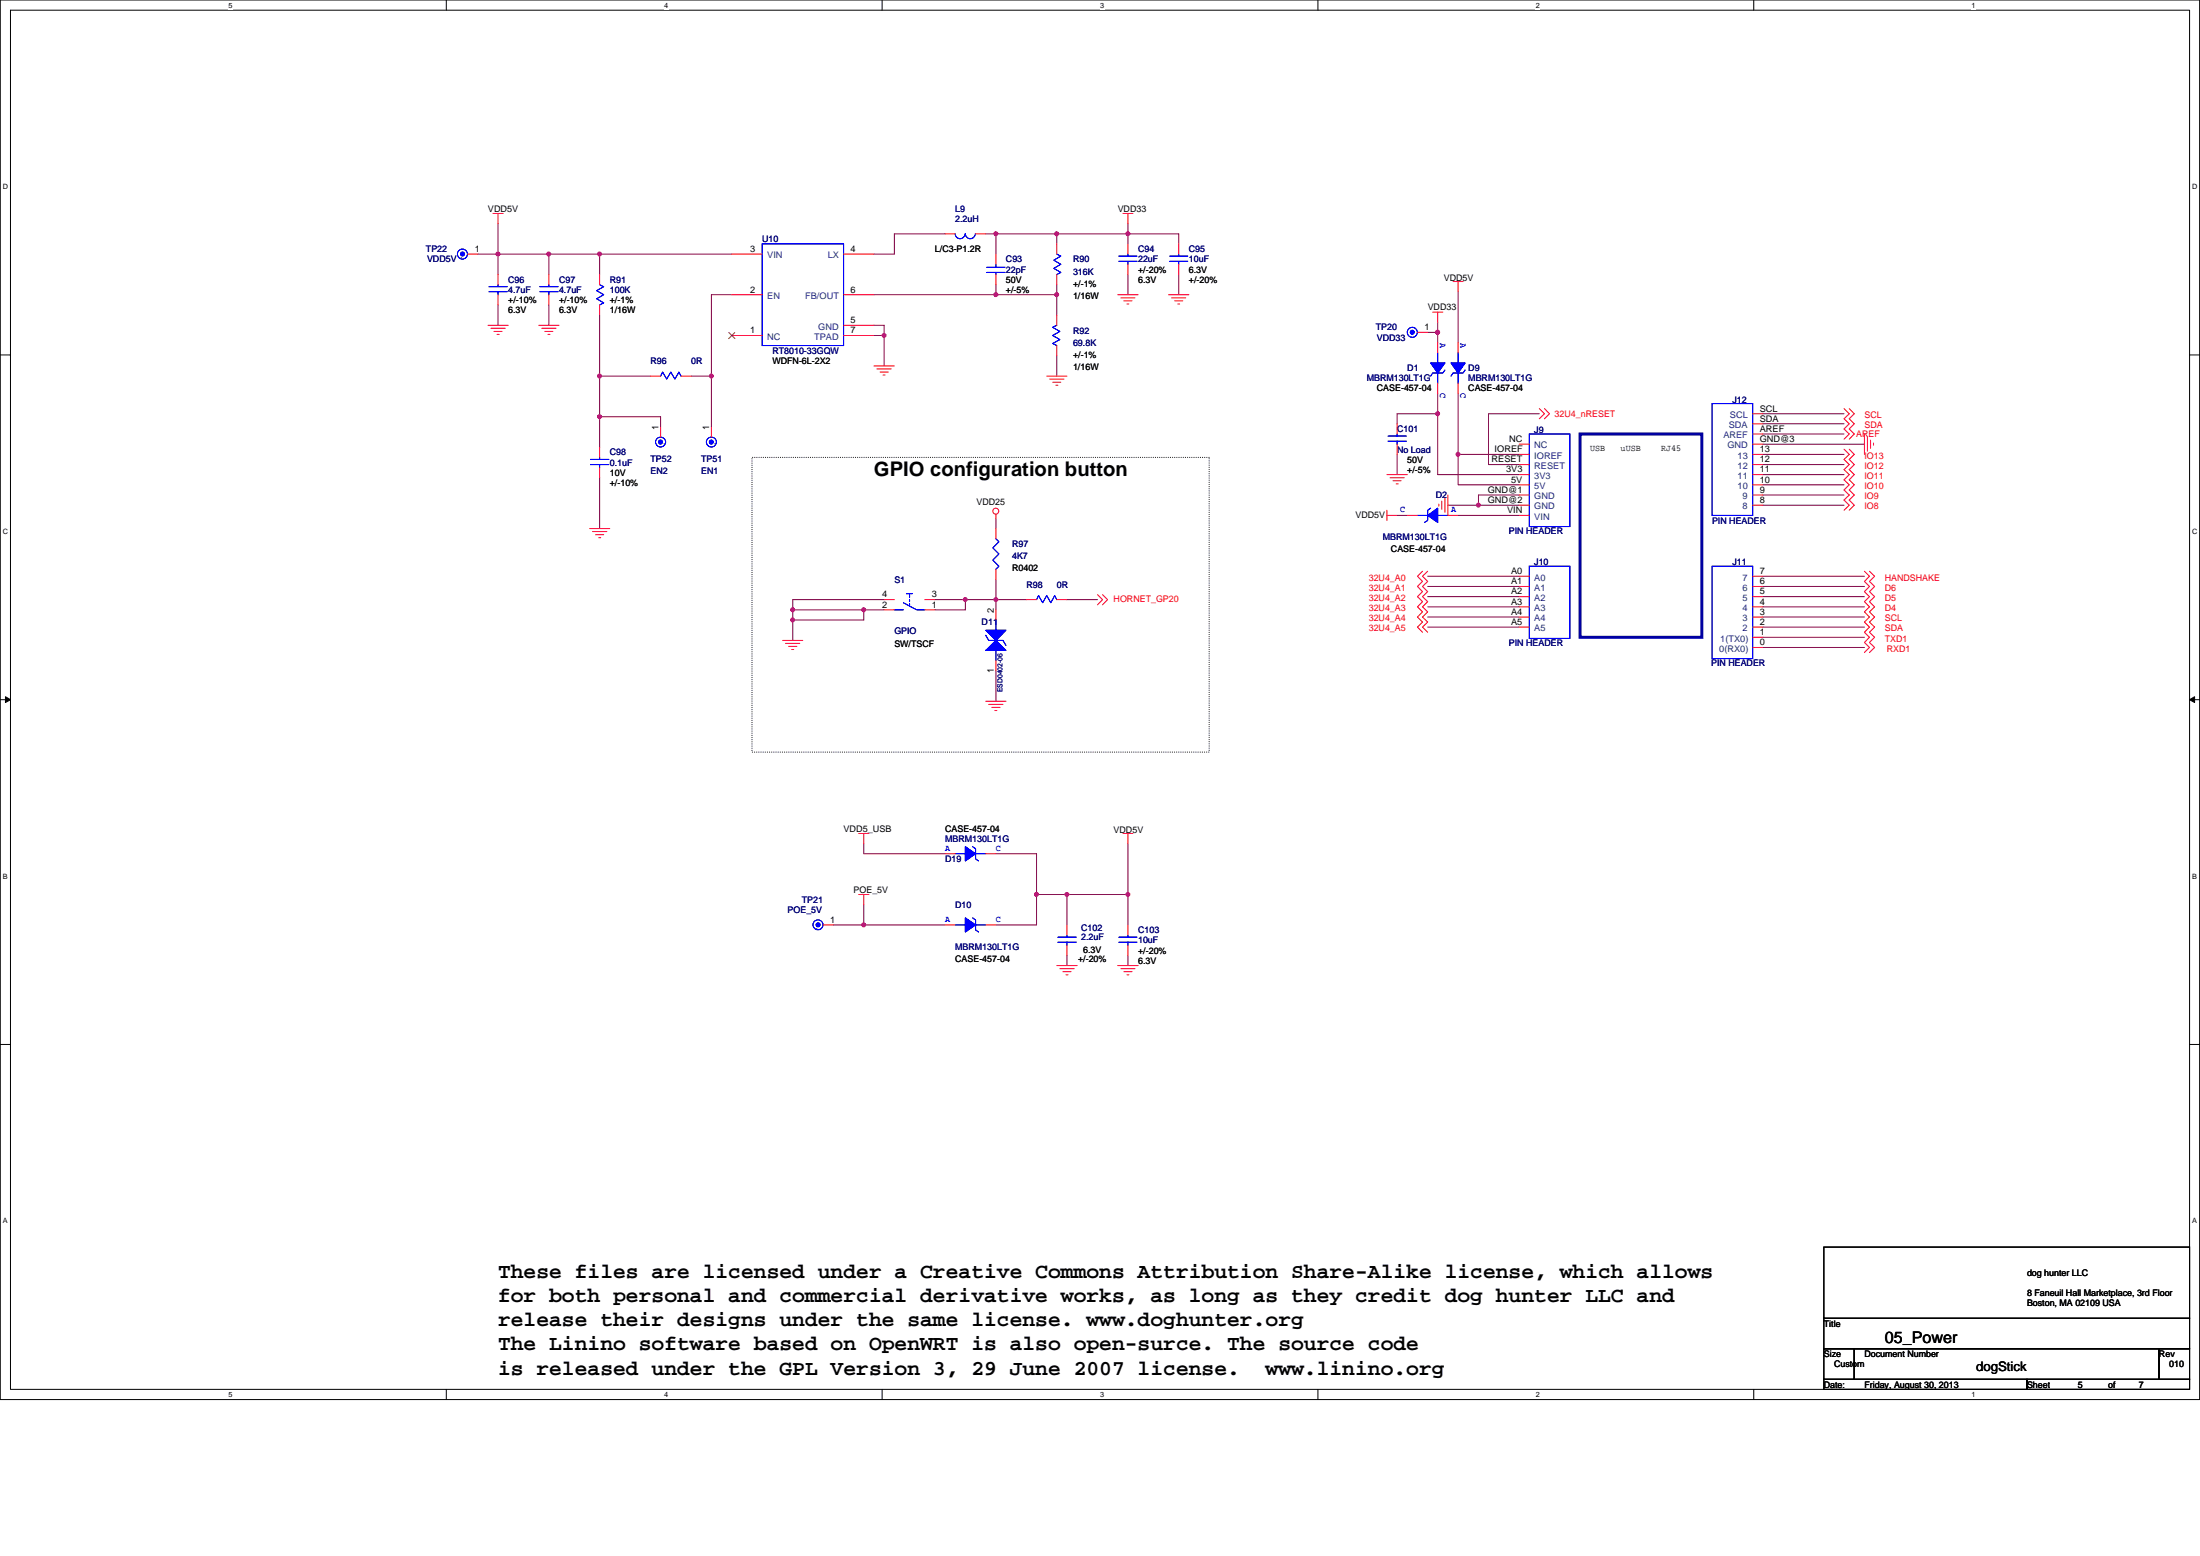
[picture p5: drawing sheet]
<svg xmlns="http://www.w3.org/2000/svg" width="297mm" height="210mm" viewBox="0 0 297 210" stroke-linecap="round" stroke-linejoin="round" font-family="sans-serif">
<path d="M0 0h297v188.9h-297zM1.4 1.4h294.2v186.1h-294.2z" fill="none" stroke="#000" stroke-width=".14"/>
<g fill="#fff">
<path d="M30.8 .1h.6v1.1h-.6z"/>
<path d="M30.8 187.6h.6v1.1h-.6z"/>
</g>
<path d="M60.3 0v1.4M60.3 187.5v1.4" fill="none" stroke="#000" stroke-width=".14"/>
<g fill="#fff">
<path d="M89.7 .1h.5v1.1h-.5z"/>
<path d="M89.7 187.6h.5v1.1h-.5z"/>
</g>
<path d="M119.1 0v1.4M119.1 187.5v1.4" fill="none" stroke="#000" stroke-width=".14"/>
<g fill="#fff">
<path d="M148.5 .1h.6v1.1h-.6z"/>
<path d="M148.5 187.6h.6v1.1h-.6z"/>
</g>
<path d="M177.9 0v1.4M177.9 187.5v1.4" fill="none" stroke="#000" stroke-width=".14"/>
<g fill="#fff">
<path d="M207.4 .1h.5v1.1h-.5z"/>
<path d="M207.4 187.6h.5v1.1h-.5z"/>
</g>
<path d="M236.8 0v1.4M236.8 187.5v1.4" fill="none" stroke="#000" stroke-width=".14"/>
<g fill="#fff">
<path d="M266.2 .1h.6v1.1h-.6z"/>
<path d="M266.2 187.6h.6v1.1h-.6z"/>
<path d="M.4 24.6h.7v1.1h-.7z"/>
<path d="M296 24.6h.7v1.1h-.7z"/>
<path d="M.4 71.2h.7v1.1h-.7z"/>
<path d="M296 71.2h.7v1.1h-.7z"/>
</g>
<path d="M0 47.9h1.4M295.6 47.9h1.4" fill="none" stroke="#000" stroke-width=".14"/>
<g fill="#fff">
<path d="M.4 117.7h.7v1.1h-.7z"/>
<path d="M296 117.7h.6v1.1h-.6z"/>
</g>
<path d="M0 94.4h1.4M295.6 94.4h1.4" fill="none" stroke="#000" stroke-width=".14"/>
<path d="M.7 94l.7 .4-.7 .4zM295.6 94.4l.7-.4v.8z" fill="#000" stroke="#000" stroke-width=".14"/>
<g fill="#fff">
<path d="M.4 164.2h.7v1.1h-.7z"/>
<path d="M296 164.2h.6v1.1h-.6z"/>
</g>
<path d="M0 140.9h1.4M295.6 140.9h1.4M246.2 168.3h49.4v9.6h-49.4zM246.2 177.9h49.4v4.1h-49.4zM246.2 182h4.2v4.1h-4.2zM246.2 186.1h27.5v1.4h-27.5zM250.4 182h41.1v4.1h-41.1zM273.7 186.1h21.9v1.4h-21.9zM291.5 182h4.1v4.1h-4.1z" fill="none" stroke="#000" stroke-width=".14"/>
<path d="M101.5 61.7h61.8v39.8h-61.8z" fill="none" stroke="#000" stroke-width=".14" stroke-dasharray="0 .3"/>
<path d="M213.3 58.6h16.5v27.4h-16.5z" fill="none" stroke="#0000a0" stroke-width=".4"/>
<g fill="none" stroke="#800040" stroke-width=".14">
<path d="M64.5 34.3h2.7M67.2 34.3v2.7M67.2 30.2v4.1M67.2 34.3h6.9M74.1 34.3v2.7M74.1 34.3h6.9M81 34.3h17.8M81 34.3v2.7M98.8 39.8h-2.7v11M118 39.8h16.5M127.6 31.6h-6.8v2.7h-2.8M133.1 31.6h1.4"/>
<path d="M134.5 31.6h8.2M134.5 39.8h8.2M134.5 31.6v2.7M134.5 38.4v1.4M142.7 39.8v2.7M142.7 31.6v1.3M142.7 38.4v1.4M142.7 31.6h9.6M152.3 30.2v1.4M152.3 37v2.8M152.3 31.6v1.3M152.3 31.6h6.8v1.3"/>
<path d="M159.1 37v2.8M196.9 39.4v6.8M67.2 41.1v2.8M74.1 41.1v2.8M81 56.2h8.2v1.4M81 56.2v4.1M81 50.8v5.4M81 42.5v8.3h6.8M93.3 50.8h2.8M96.1 50.8v6.8M118 43.9h1.4v1.4M118 45.3h1.4"/>
<path d="M119.4 45.3v4.1M142.7 48v2.8M192.8 44.9h1.3M194.1 43.5v1.4M194.1 44.9v1.3M194.1 55.8h-5.5v1.4M194.1 53.1v2.7M194.1 55.8v8.3h11M196.9 53.1v8.2M207.8 55.8h-6.8v6.9h4.1M238 57.2h11M238 55.8h11"/>
<path d="M238 58.6h11M238 59.9h13.7M81 64.5v6.8M134.5 70v1.3M134.5 78.2v2.7M188.6 61.3v2.8M188.6 69.6h1.4M192.8 79.1h12.3M192.8 77.8h12.3M195.5 68.2h4.1M196.9 61.3v4.1h8.2M196.9 61.3h8.2"/>
<path d="M196.9 69.6h8.2M199.6 68.2h5.5M205.1 66.8h-5.5v1.4M238 79.1h13.7M238 77.8h13.7M238 61.3h11M238 62.7h11M238 64.1h11M238 65.4h11M238 68.2h11M238 66.8h11M107 83.7v2.7"/>
<path d="M107 82.3h9.6v1.4h-9.6zM116.6 82.3h2.8M119.4 80.9h-12.4v1.4M126.2 80.9h4.1M130.3 80.9v1.4h-4.1M130.3 80.9h4.2M134.5 80.9v1.4M134.5 80.9h4.1M134.5 90.5v4.1M144.1 80.9h4.1M192.8 84.6h12.3M192.8 83.3h12.3"/>
<path d="M192.8 81.9h12.3M192.8 80.5h12.3M238 83.3h13.7M238 81.9h13.7M238 80.5h13.7M238 84.6h13.7M238 86h13.7M238 87.4h13.7M116.6 113.9v1.3h11M134.5 115.2h5.5v5.5M152.3 113.9v6.8M112.5 124.8h4.1"/>
<path d="M116.6 124.8h11M116.6 122.1v2.7M140 120.7v4.1h-5.5M140 120.7h4.1M144.1 128.9v1.4M144.1 120.7h8.2M144.1 120.7v4.1M152.3 128.9v1.4M152.3 120.7v4.1"/>
</g>
<g fill="#f0f" stroke="#f0f" stroke-width=".14">
<circle cx="142.7" cy="31.5" r=".27"/>
<circle cx="80.9" cy="34.3" r=".27"/>
<circle cx="80.9" cy="56.2" r=".27"/>
<circle cx="80.9" cy="50.7" r=".27"/>
<circle cx="152.3" cy="31.5" r=".27"/>
<circle cx="119.4" cy="45.3" r=".27"/>
<circle cx="74.1" cy="34.3" r=".27"/>
<circle cx="134.5" cy="31.5" r=".27"/>
<circle cx="142.7" cy="39.8" r=".27"/>
<circle cx="134.5" cy="39.8" r=".27"/>
<circle cx="67.2" cy="34.3" r=".27"/>
<circle cx="194.1" cy="44.8" r=".27"/>
<circle cx="194.1" cy="55.8" r=".27"/>
<circle cx="199.6" cy="68.2" r=".27"/>
<circle cx="196.9" cy="61.3" r=".27"/>
<circle cx="116.6" cy="124.8" r=".27"/>
<circle cx="139.9" cy="120.7" r=".27"/>
<circle cx="144" cy="120.7" r=".27"/>
<circle cx="152.3" cy="120.7" r=".27"/>
<circle cx="96" cy="50.7" r=".27"/>
<circle cx="107" cy="83.7" r=".27"/>
<circle cx="107" cy="82.3" r=".27"/>
<circle cx="134.5" cy="80.9" r=".27"/>
<circle cx="116.6" cy="82.3" r=".27"/>
<circle cx="130.3" cy="80.9" r=".27"/>
</g>
<g fill="none" stroke="#f00" stroke-width=".14">
<path d="M63.1 34.3h1.4M66.6 28.8h1.3M67.2 37v1.4M67.2 39.8v1.3M67.2 28.8v1.4M74.1 37v1.4M74.1 39.8v1.3M81 37v1.4M98.8 39.8h4.1M98.8 34.3h4.1M113.9 39.8h4.1M113.9 34.3h4.1"/>
<path d="M127.6 31.6h1.4M131.7 31.6h1.4M134.5 37v1.4M134.5 34.3v1.4M142.7 32.9v1.4M142.7 37v1.4M150.9 39.8h2.8M151.6 28.8h1.4M152.3 28.8v1.4M152.3 32.9v1.4M152.3 35.7v1.3M157.8 39.8h2.7"/>
<path d="M159.1 32.9v1.4M159.1 35.7v1.3M196.2 38h1.3M196.9 38v1.4M65.9 43.9h2.7M66.3 44.3h1.9M66.7 44.7h1.1M67.1 45.1h.3M72.7 43.9h2.8M73.1 44.3h2M73.6 44.7h1.1M74 45.1h.2"/>
<path d="M81 41.1v1.4M87.8 50.8h1.4M89.2 57.6v1.4M91.9 50.8h1.4M96.1 57.6v1.4M98.8 45.3h4.1M113.9 43.9h4.1M113.9 45.3h4.1M118 49.4h2.8M118.4 49.8h1.9M118.8 50.2h1.1M119.2 50.6h.3"/>
<path d="M141.3 50.8h2.8M141.7 51.2h2M142.1 51.6h1.1M142.6 52h.2M142.7 46.6v1.4M142.7 42.5v1.4M151.3 40.2h1.9M151.7 40.6h1.1M152.2 41h.2M158.2 40.2h1.9M158.6 40.6h1.1M159 41h.3"/>
<path d="M188.6 57.2v1.4M188.6 59.9v1.4M191.4 44.9h1.4M193.4 42.1h1.4M194.1 42.1v1.4M194.1 51.7v1.4M194.1 46.2v1.4M196.9 51.7v1.4M196.9 46.2v1.4M205.1 59.9h1.4M207.8 55.1l.7 .7-.7 .7M208.5 55.1l.7 .7-.7 .7"/>
<path d="M236.6 57.2h1.4M236.6 58.6h1.4M236.6 59.9h1.4M236.6 55.8h1.4M249 55.1l.7 .7-.7 .7 .7 .7-.7 .7 .7 .7-.7 .7M249.7 55.1l.7 .7-.7 .7 .7 .7-.7 .7 .7 .7-.7 .7M251.7 58.6v2.7M252.1 59v1.9M252.6 59.4v1.1M253 59.8v.3M79.6 71.3h2.7M80 71.7h1.9"/>
<path d="M80.4 72.2h1.1M80.8 72.6h.3M81 60.3v1.4M81 63.1v1.4M134.5 69.4v.6M134.5 71.3v1.4M134.5 76.8v1.4M187.3 64.1h2.7M187.3 69.6h1.3M187.3 68.9v1.3M187.7 64.5h1.9M188.1 64.9h1.1"/>
<path d="M188.5 65.3h.3M190 69.6h1.4M192.1 77.1l-.7 .7 .7 .7-.7 .6 .7 .7-.7 .7 .7 .7-.7 .7 .7 .7-.7 .7 .7 .6-.7 .7 .7 .7M192.8 77.1l-.7 .7 .7 .7-.7 .6 .7 .7-.7 .7 .7 .7-.7 .7 .7 .7-.7 .7 .7 .6-.7 .7 .7 .7M194.3 68v.3M194.7 67.6v1.1M195.1 67.2v1.9M195.5 66.8v2.8h1.4M205.1 61.3h1.4M205.1 62.7h1.4M205.1 64.1h1.4M205.1 65.4h1.4"/>
<path d="M205.1 66.8h1.4M205.1 68.2h1.4M205.1 69.6h1.4M205.1 77.8h1.4M205.1 79.1h1.4M236.6 62.7h1.4M236.6 64.1h1.4M236.6 65.4h1.4M236.6 66.8h1.4M236.6 68.2h1.4M236.6 61.3h1.4M236.6 77.8h1.4"/>
<path d="M236.6 79.1h1.4M249 60.6l.7 .7-.7 .7 .7 .7-.7 .7 .7 .7-.7 .6 .7 .7-.7 .7 .7 .7-.7 .7 .7 .7-.7 .7M249.7 60.6l.7 .7-.7 .7 .7 .7-.7 .7 .7 .7-.7 .6 .7 .7-.7 .7 .7 .7-.7 .7 .7 .7-.7 .7M251.7 77.1l.7 .7-.7 .7 .7 .6-.7 .7 .7 .7-.7 .7 .7 .7-.7 .7 .7 .7-.7 .6 .7 .7-.7 .7 .7 .7-.7 .7 .7 .7-.7 .7M252.4 77.1l.7 .7-.7 .7 .7 .6-.7 .7 .7 .7-.7 .7 .7 .7-.7 .7 .7 .7-.7 .6 .7 .7-.7 .7 .7 .7-.7 .7 .7 .7-.7 .7M105.7 86.4h2.7M106.1 86.8h1.9M106.5 87.2h1.1M106.9 87.7h.3M119.4 82.3h1.4M119.4 80.9h1.4M124.9 82.3h1.3"/>
<path d="M124.9 80.9h1.3M133.1 94.6h2.7M133.5 95.1h1.9M133.9 95.5h1.1M134.3 95.9h.3M134.5 89.2v1.3M134.5 82.3v1.4M138.6 80.9h1.4M142.7 80.9h1.4M148.2 80.2l.7 .7-.7 .7M148.9 80.2l.6 .7-.6 .7M205.1 80.5h1.4"/>
<path d="M205.1 81.9h1.4M205.1 83.3h1.4M205.1 84.6h1.4M236.6 80.5h1.4M236.6 81.9h1.4M236.6 83.3h1.4M236.6 84.6h1.4M236.6 86h1.4M236.6 87.4h1.4M115.9 112.5h1.4M116.6 112.5v1.4M127.6 115.2h1.4"/>
<path d="M133.1 115.2h1.4M151.6 112.5h1.4M152.3 112.5v1.4M111.1 124.8h1.4M115.9 120.7h1.4M116.6 120.7v1.4M127.6 124.8h1.4M133.1 124.8h1.4M142.7 130.3h2.7M143.1 130.7h1.9M143.5 131.1h1.1M143.9 131.6h.3"/>
<path d="M144.1 124.8v1.4M144.1 127.6v1.3M150.9 130.3h2.8M151.3 130.7h1.9M151.7 131.1h1.1M152.2 131.6h.2M152.3 124.8v1.4M152.3 127.6v1.3"/>
<circle cx="134.4" cy="69" r=".4"/>
</g>
<g fill="none" stroke="#00f" stroke-width=".14">
<path d="M66 39.4h2.5M66 38.7h2.5M67.2 38.4v.3M67.2 39.4v.4M72.9 39.4h2.5M72.9 38.7h2.5M74.1 38.4v.3M74.1 39.4v.4M81 38.4l.5 .3-.9 .5 .9 .6-.9 .5 .9 .6-.5 .2M102.9 32.9h11v13.7h-11zM129 31.5a.68 .68 0 0 0 .6 .7 .68 .68 0 0 0 .7-.7 .69 .69 0 0 0 .7 .7 .69 .69 0 0 0 .7-.7M133.2 36.1h2.5"/>
<path d="M133.2 36.8h2.5M134.5 36.8v.2M134.5 35.7v.4M142.7 34.3l.5 .3-.9 .5 .9 .6-.9 .5 .9 .6-.5 .2M151.1 35.3h2.4M151.1 34.6h2.4M152.3 34.3v.3M152.3 35.3v.4M157.9 35.3h2.5M157.9 34.6h2.5M159.1 34.3v.3M159.1 35.3v.4"/>
<path d="M89.2 50.8l.3-.6 .5 1 .6-1 .5 1 .6-1 .2 .6M142.7 43.9l-.6 .3 1 .5-1 .6 1 .5-1 .6 .6 .2M187.4 59.5h2.5M187.4 58.8h2.5M188.6 58.6v.2M188.6 59.5v.4M194.1 47.6v1.4M194.1 50.3v1.4M195.1 49.9l-.3 .4h-1.4l-.2 .5M196.9 47.6v1.4M196.9 50.3v1.4M197.8 49.9l-.3 .4h-1.3l-.3 .5"/>
<path d="M206.5 58.6h5.5v12.5h-5.5zM231.2 54.5h5.4v15.1h-5.4zM79.7 62.7h2.5M79.7 62h2.5M81 61.7v.3M81 62.7v.4M134.5 72.7l.4 .4-.9 .8 .9 .9-.9 .8 .9 .8-.4 .4M191.4 69.6h1.4M193.2 68.6l-.4 .3v1.3l-.5 .3M194.1 69.6h1.4M206.5 76.4h5.5v9.7h-5.5zM231.2 76.4h5.4v12.5h-5.4z"/>
<path d="M120.8 82.3h1.2M122 81.3l1.8 1h1.1M122.4 80.1h.8M122.8 81.5v.2M122.8 80.9v.3M122.8 80.1v.5M133.1 85.7l.4 .7h1.9l.4 .7M134.5 87.8v1.4M134.5 83.7v1.3M140 80.9l.2-.5 .6 .9 .5-.9 .6 .9 .5-.9 .3 .5M129 115.2h1.3M131.3 114.3l.4 .2v1.4l.4 .3"/>
<path d="M131.7 115.2h1.4M129 124.8h1.3M131.3 123.9l.4 .2v1.4l.4 .3M131.7 124.8h1.4M142.8 127.1h2.5M142.8 126.5h2.5M144.1 126.2v.3M144.1 127.1v.5M151.1 127.1h2.4M151.1 126.5h2.4M152.3 126.2v.3M152.3 127.1v.5"/>
<circle cx="62.4" cy="34.3" r=".68"/>
<circle cx="89.2" cy="59.7" r=".67"/>
<circle cx="96.1" cy="59.7" r=".67"/>
<circle cx="190.7" cy="44.8" r=".68"/>
<circle cx="110.4" cy="124.8" r=".67"/>
</g>
<path d="M98.4 44.9l.8 .8M99.2 44.9l-.8 .8" fill="none" stroke="#804000" stroke-width=".14"/>
<g fill="#00f" stroke="#00f" stroke-width=".14">
<path d="M193.2 49h1.9l-1 1.3z" fill-rule="evenodd"/>
<path d="M193.2 49h1.9l-1 1.3z" fill-rule="evenodd"/>
<path d="M192.8 69.6l1.3-1v1.9z" fill-rule="evenodd"/>
<path d="M192.8 69.6l1.3-1v1.9z" fill-rule="evenodd"/>
<path d="M195.9 49h1.9l-.9 1.3z" fill-rule="evenodd"/>
<path d="M195.9 49h1.9l-.9 1.3z" fill-rule="evenodd"/>
<path d="M130.3 114.3l1.4 .9-1.4 1z" fill-rule="evenodd"/>
<path d="M130.3 114.3l1.4 .9-1.4 1z" fill-rule="evenodd"/>
<path d="M133.1 87.8l1.4-1.4 1.3 1.4z" fill-rule="evenodd"/>
<path d="M133.1 85h2.7l-1.3 1.4z" fill-rule="evenodd"/>
<path d="M133.1 87.8l1.4-1.4 1.3 1.4z" fill-rule="evenodd"/>
<path d="M133.1 85h2.7l-1.3 1.4z" fill-rule="evenodd"/>
<path d="M130.3 123.9l1.4 .9-1.4 1z" fill-rule="evenodd"/>
<path d="M130.3 123.9l1.4 .9-1.4 1z" fill-rule="evenodd"/>
<circle cx="89.2" cy="59.7" r=".27"/>
<circle cx="110.5" cy="124.8" r=".27"/>
<circle cx="62.4" cy="34.3" r=".27"/>
<circle cx="96" cy="59.7" r=".27"/>
<circle cx="190.7" cy="44.8" r=".27"/>
</g>
<g font-size="2.9">
<text x="67.2" y="172.5">These files are licensed under a Creative Commons Attribution Share-Alike license, which allows</text>
<text x="67.2" y="175.7">for both personal and commercial derivative works, as long as they credit dog hunter LLC and</text>
<text x="67.2" y="179">release their designs under the same license. www.doghunter.org</text>
<text x="67.2" y="182.2">The Linino software based on OpenWRT is also open-surce. The source code</text>
<text x="67.2" y="185.5">is released under the GPL Version 3, 29 June 2007 license.</text>
<text x="170.9" y="185.5">www.linino.org</text>
</g>
<text font-size="2.7" x="118" y="64.3">GPIO configuration button</text>
<text font-size="2.2" x="254.5" y="181.2">05_Power</text>
<text font-size="1.8" x="266.8" y="185">dogStick</text>
<g font-size="1.2">
<text x="65.9" y="28.6">VDD5V</text>
<text x="150.9" y="28.6">VDD33</text>
<text x="64.1" y="34">1</text>
<text x="101.3" y="34">3</text>
<text x="114.8" y="34">4</text>
<text x="126.2" y="34">L/C3-P1.2R</text>
<text x="68.6" y="40.9">+/-10%</text>
<text x="75.5" y="40.9">+/-10%</text>
<text x="82.3" y="40.9">+/-1%</text>
<text x="101.3" y="39.5">2</text>
<text x="114.8" y="39.5">6</text>
<text x="135.8" y="38.2">50V</text>
<text x="135.8" y="39.5">+/-5%</text>
<text x="144.9" y="38.7">+/-1%</text>
<text x="144.9" y="40.3">1/16W</text>
<text x="153.7" y="36.8">+/-20%</text>
<text x="153.7" y="38.2">6.3V</text>
<text x="160.5" y="36.8">6.3V</text>
<text x="160.5" y="38.2">+/-20%</text>
<text x="192.8" y="41.9">VDD33</text>
<text x="194.9" y="37.9">VDD5V</text>
<text x="68.6" y="42.3">6.3V</text>
<text x="75.5" y="42.3">6.3V</text>
<text x="82.3" y="42.3">1/16W</text>
<text x="101.3" y="45">1</text>
<text x="114.8" y="43.6">5</text>
<text x="114.8" y="45">7</text>
<text x="192.3" y="44.6">1</text>
<text x="104.3" y="49.1">WDFN-6L-2X2</text>
<text x="144.9" y="48.3">+/-1%</text>
<text x="144.9" y="50">1/16W</text>
<text x="185.9" y="52.8">CASE-457-04</text>
<text x="198.2" y="52.8">CASE-457-04</text>
<text x="88.9" y="58" transform="rotate(-90 88.9 58)">1</text>
<text x="95.8" y="58" transform="rotate(-90 95.8 58)">1</text>
<text x="203.7" y="59.6">NC</text>
<text x="237.6" y="56.9">SDA</text>
<text x="237.6" y="59.6">GND@3</text>
<text x="237.6" y="55.5">SCL</text>
<text x="237.6" y="58.3">AREF</text>
<text x="82.3" y="64.2">10V</text>
<text x="82.3" y="65.6">+/-10%</text>
<text x="190" y="62.4">50V</text>
<text x="190" y="63.8">+/-5%</text>
<text x="201.4" y="62.4">RESET</text>
<text x="201.8" y="61">IOREF</text>
<text x="203.3" y="63.8">3V3</text>
<text x="204" y="65.1">5V</text>
<text x="214.7" y="60.9">USB</text>
<text x="218.8" y="60.9">uUSB</text>
<text x="224.3" y="60.9">RJ45</text>
<text x="237.6" y="62.4">12</text>
<text x="237.6" y="63.8">11</text>
<text x="237.6" y="65.1">10</text>
<text x="237.6" y="61">13</text>
<text x="131.8" y="68.2">VDD25</text>
<text x="183" y="69.8">VDD5V</text>
<text x="200.9" y="66.5">GND@1</text>
<text x="200.9" y="67.9">GND@2</text>
<text x="203.5" y="69.3">VIN</text>
<text x="237.6" y="66.5">9</text>
<text x="237.6" y="67.9">8</text>
<text x="136.6" y="77.1">R0402</text>
<text x="187.8" y="74.5">CASE-457-04</text>
<text x="204" y="77.5">A0</text>
<text x="237.6" y="77.5">7</text>
<text x="119.1" y="82">2</text>
<text x="119.1" y="80.6">4</text>
<text x="125.8" y="82">1</text>
<text x="125.8" y="80.6">3</text>
<text x="134.2" y="82.7" transform="rotate(-90 134.2 82.7)">2</text>
<text x="204" y="78.8">A1</text>
<text x="204" y="80.2">A2</text>
<text x="204" y="81.6">A3</text>
<text x="204" y="83">A4</text>
<text x="237.6" y="78.8">6</text>
<text x="237.6" y="80.2">5</text>
<text x="237.6" y="81.6">4</text>
<text x="237.6" y="83">3</text>
<text x="120.8" y="87.3">SW/TSCF</text>
<text x="204" y="84.3">A5</text>
<text x="237.6" y="84.3">2</text>
<text x="237.6" y="85.7">1</text>
<text x="237.6" y="87.1">0</text>
<text x="134.2" y="90.8" transform="rotate(-90 134.2 90.8)">1</text>
<text x="113.9" y="112.2">VDD5_USB</text>
<text x="127.6" y="112.2">CASE-457-04</text>
<text x="150.4" y="112.4">VDD5V</text>
<text x="112.1" y="124.5">1</text>
<text x="115.2" y="120.5">POE_5V</text>
<text x="129" y="129.8">CASE-457-04</text>
<text x="145.6" y="129.8">+/-20%</text>
<text x="146.3" y="128.5">6.3V</text>
<text x="153.7" y="130">6.3V</text>
<text x="153.7" y="128.7">+/-20%</text>
<text x="273.7" y="172.2">dog hunter LLC</text>
<text x="246.2" y="179">Title</text>
<text x="273.7" y="174.9">8 Faneuil Hall Marketplace, 3rd Floor</text>
<text x="273.7" y="176.3">Boston, MA 02109 USA</text>
<text x="246.2" y="183.1">Size</text>
<text x="247.6" y="184.5">Custom</text>
<text x="251.7" y="183.1">Document Number</text>
<text x="291.5" y="183.1">Rev</text>
<text x="292.9" y="184.5">010</text>
<text x="246.2" y="187.3">Date:</text>
<text x="251.7" y="187.3">Friday, August 30, 2013</text>
<text x="273.7" y="187.3">Sheet</text>
<text x="280.5" y="187.3">5</text>
<text x="284.6" y="187.3">of</text>
<text x="288.8" y="187.3">7</text>
</g>
<g font-size="1.2" fill="#000080">
<text x="129" y="28.6">L9</text>
<text x="129" y="29.9">2.2uH</text>
<text x="57.5" y="34">TP22</text>
<text x="57.7" y="35.4">VDD5V</text>
<text x="102.9" y="32.7">U10</text>
<text x="135.8" y="35.4">C93</text>
<text x="144.9" y="35.4">R90</text>
<text x="153.7" y="34">C94</text>
<text x="153.7" y="35.4">22uF</text>
<text x="160.5" y="34">C95</text>
<text x="160.5" y="35.4">10uF</text>
<text x="68.6" y="38.2">C96</text>
<text x="68.6" y="39.5">4.7uF</text>
<text x="75.5" y="38.2">C97</text>
<text x="75.5" y="39.5">4.7uF</text>
<text x="82.3" y="38.2">R91</text>
<text x="82.3" y="39.5">100K</text>
<text x="135.8" y="36.8">22pF</text>
<text x="144.9" y="37.1">316K</text>
<text x="104.3" y="47.8">RT8010-33GQW</text>
<text x="144.9" y="45">R92</text>
<text x="144.9" y="46.7">69.8K</text>
<text x="185.8" y="44.6">TP20</text>
<text x="185.9" y="46">VDD33</text>
<text x="87.8" y="49.1">R96</text>
<text x="93.3" y="49.1">0R</text>
<text x="184.5" y="51.5">MBRM130LT1G</text>
<text x="190" y="50.1">D1</text>
<text x="198.2" y="50.1">D9</text>
<text x="198.2" y="51.5">MBRM130LT1G</text>
<text x="188.6" y="58.3">C101</text>
<text x="207.2" y="58.5">J9</text>
<text x="233.9" y="54.3">J12</text>
<text x="82.3" y="61.5">C98</text>
<text x="82.3" y="62.8">0.1uF</text>
<text x="87.8" y="62.3">TP52</text>
<text x="87.8" y="63.9">EN2</text>
<text x="94.7" y="62.3">TP51</text>
<text x="94.7" y="63.9">EN1</text>
<text x="188.6" y="61.1">No Load</text>
<text x="193.8" y="67.2">D2</text>
<text x="231.2" y="70.7">PIN HEADER</text>
<text x="136.6" y="73.8">R97</text>
<text x="136.6" y="75.5">4K7</text>
<text x="186.7" y="72.9">MBRM130LT1G</text>
<text x="203.7" y="72">PIN HEADER</text>
<text x="207.2" y="76.3">J10</text>
<text x="233.9" y="76.3">J11</text>
<text x="120.8" y="78.6">S1</text>
<text x="138.6" y="79.3">R98</text>
<text x="142.7" y="79.3">0R</text>
<text x="120.8" y="85.6">GPIO</text>
<text x="132.5" y="84.4">D11</text>
<text x="203.7" y="87.1">PIN HEADER</text>
<text x="231" y="89.9">PIN HEADER</text>
<text x="127.6" y="113.6">MBRM130LT1G</text>
<text x="127.6" y="116.3">D19</text>
<text x="106.3" y="123.2">POE_5V</text>
<text x="108.3" y="121.8">TP21</text>
<text x="129" y="122.5">D10</text>
<text x="146" y="125.7">C102</text>
<text x="153.7" y="125.9">C103</text>
<text x="129" y="128.1">MBRM130LT1G</text>
<text x="146" y="126.9">2.2uF</text>
<text x="153.7" y="127.3">10uF</text>
</g>
<g font-size="1.2" fill="#004080">
<text x="62.1" y="34.9">.</text>
<text x="103.6" y="34.9">VIN</text>
<text x="111.8" y="34.9">LX</text>
<text x="103.6" y="40.3">EN</text>
<text x="108.7" y="40.3">FB/OUT</text>
<text x="103.6" y="45.8">NC</text>
<text x="109.9" y="45.8">TPAD</text>
<text x="110.5" y="44.5">GND</text>
<text x="190.4" y="45.4">.</text>
<text x="232.7" y="59.1">AREF</text>
<text x="233.4" y="57.8">SDA</text>
<text x="233.6" y="56.4">SCL</text>
<text x="89.8" y="60" transform="rotate(-90 89.8 60)">.</text>
<text x="96.6" y="60" transform="rotate(-90 96.6 60)">.</text>
<text x="207.2" y="60.5">NC</text>
<text x="207.2" y="61.9">IOREF</text>
<text x="207.2" y="63.3">RESET</text>
<text x="207.2" y="64.6">3V3</text>
<text x="207.2" y="66">5V</text>
<text x="233.2" y="60.5">GND</text>
<text x="234.6" y="63.3">12</text>
<text x="234.6" y="64.6">11</text>
<text x="234.6" y="66">10</text>
<text x="234.6" y="61.9">13</text>
<text x="207.2" y="67.4">GND</text>
<text x="207.2" y="68.7">GND</text>
<text x="207.2" y="70.1">VIN</text>
<text x="235.3" y="67.4">9</text>
<text x="235.3" y="68.7">8</text>
<text x="207.2" y="78.3">A0</text>
<text x="207.2" y="79.7">A1</text>
<text x="207.2" y="81.1">A2</text>
<text x="207.2" y="82.5">A3</text>
<text x="207.2" y="83.8">A4</text>
<text x="235.3" y="78.3">7</text>
<text x="235.3" y="79.7">6</text>
<text x="235.3" y="81.1">5</text>
<text x="235.3" y="82.5">4</text>
<text x="235.3" y="83.8">3</text>
<text x="207.2" y="85.2">A5</text>
<text x="232.1" y="87.9">0(RX0)</text>
<text x="232.3" y="86.6">1(TX0)</text>
<text x="235.3" y="85.2">2</text>
<text x="110.1" y="125.4">.</text>
</g>
<g font-size="1.2" fill="#00f">
<text x="194.4" y="46.2" transform="rotate(90 194.4 46.2)">A</text>
<text x="197.2" y="46.2" transform="rotate(90 197.2 46.2)">A</text>
<text x="194.4" y="53.1" transform="rotate(90 194.4 53.1)">C</text>
<text x="197.2" y="53.1" transform="rotate(90 197.2 53.1)">C</text>
<text x="189.1" y="69.2">C</text>
<text x="195.9" y="69.2">A</text>
<text x="127.6" y="114.8">A</text>
<text x="134.5" y="114.8">C</text>
<text x="127.6" y="124.4">A</text>
<text x="134.5" y="124.4">C</text>
</g>
<g font-size="1.2" fill="#f00">
<text x="209.9" y="56.3">32U4_nRESET</text>
<text x="250.6" y="59">AREF</text>
<text x="251.7" y="57.8">SDA</text>
<text x="251.7" y="56.4">SCL</text>
<text x="251.7" y="61.9">IO13</text>
<text x="251.7" y="64.6">IO11</text>
<text x="251.7" y="66">IO10</text>
<text x="251.7" y="63.3">IO12</text>
<text x="251.7" y="67.4">IO9</text>
<text x="251.7" y="68.7">IO8</text>
<text x="150.4" y="81.2">HORNET_GP20</text>
<text x="184.8" y="83.8">32U4_A4</text>
<text x="184.8" y="82.5">32U4_A3</text>
<text x="184.8" y="81.1">32U4_A2</text>
<text x="184.8" y="79.7">32U4_A1</text>
<text x="184.8" y="78.3">32U4_A0</text>
<text x="254.5" y="78.3">HANDSHAKE</text>
<text x="254.5" y="83.8">SCL</text>
<text x="254.5" y="82.5">D4</text>
<text x="254.5" y="81.1">D5</text>
<text x="254.5" y="79.7">D6</text>
<text x="184.8" y="85.2">32U4_A5</text>
<text x="254.5" y="85.2">SDA</text>
<text x="254.5" y="86.6">TXD1</text>
<text x="254.8" y="87.9">RXD1</text>
</g>
<g font-size="1">
<text x="30.8" y="1">5</text>
<text x="89.7" y="1">4</text>
<text x="148.5" y="1">3</text>
<text x="207.4" y="1">2</text>
<text x="266.2" y="1">1</text>
<text x=".4" y="25.5">D</text>
<text x="296" y="25.5">D</text>
<text x=".4" y="72.1">C</text>
<text x="296" y="72.1">C</text>
<text x=".4" y="118.6">B</text>
<text x="296" y="118.6">B</text>
<text x=".4" y="165.1">A</text>
<text x="296" y="165.1">A</text>
<text x="30.8" y="188.5">5</text>
<text x="89.7" y="188.5">4</text>
<text x="148.5" y="188.5">3</text>
<text x="207.4" y="188.5">2</text>
<text x="266.2" y="188.5">1</text>
</g>
<text font-size="1" fill="#000080" x="135.4" y="93.4" transform="rotate(-90 135.4 93.4)">ESD0402-06</text>
</svg>
